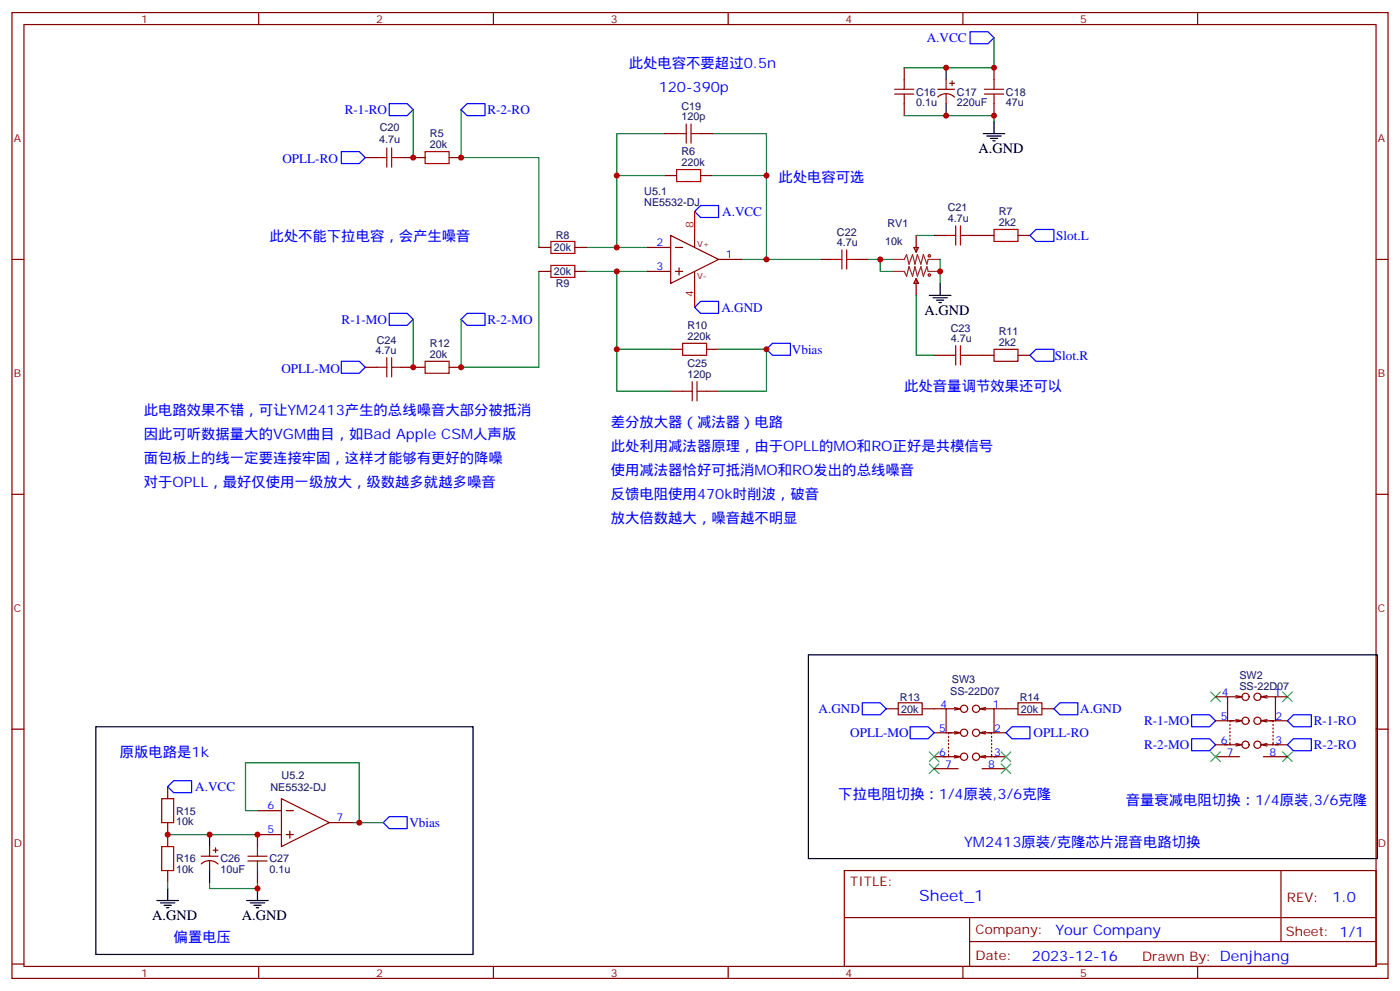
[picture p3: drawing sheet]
<svg xmlns="http://www.w3.org/2000/svg" width="412mm" height="292mm" viewBox="0 0 412 292" stroke-linecap="round" stroke-linejoin="round" font-family="sans-serif">
<g fill="none" stroke="#870000" stroke-width=".35">
<path d="M3.5 3.7h405.4v284.3h-405.4zM7.1 7.2h398.2v277.3h-398.2zM76.2 3.7v3.5M145.3 3.7v3.5M214.5 3.7v3.5M266.3 19.9v3.6M283.6 3.7v3.5M292.8 19.9v3.6M352.8 3.7v3.5M195.8 39.3h3.5M206.4 39.3h3.5M266.3 30.5v3.5"/>
<path d="M276.2 26.3h5M276.3 28.6a3.5 3.5 0 0 1 4.9 0M278.7 23.5v2.8M278.7 27.7v2.8M279.8 24.5h1.4M280.5 23.8v1.4M292.8 30.5v3.5M107.6 46.4h3.5M118.2 46.4h7M132.3 46.4h3.5M195.8 51.7h3.5M206.4 51.7h3.5"/>
<path d="M3.5 76.4h3.6M158.7 72.8h3.6M158.7 79.9h3.6M169.3 72.8h3.6M169.3 79.9h3.6M190.5 72.8h7.1M190.5 79.9h7.1M197.6 69.3l14.1 7.1-14.1 7zM199 72.8h2.1M199 79.9h2.1M200 78.8v2.2M204.6 69.3v3.5"/>
<path d="M204.6 79.9v3.5M211.7 76.4h7M241.7 76.4h3.5M252.2 76.4h3.6M269.2 72.8h1.4l-.7 1.5zM269.9 69.3v5M275.2 69.3h3.5M285.8 69.3h7M299.9 69.3h3.5M405.3 76.4h3.6M269.9 82l.7 1.4h-1.4zM269.9 82v5"/>
<path d="M107.6 108.1h3.5M118.2 108.1h7M132.3 108.1h3.5M197.6 115.2h3.5M197.6 102.8h3.5M208.1 115.2h3.6M208.1 102.8h3.6M275.2 104.6h3.5M285.8 104.6h7M299.9 104.6h3.5M3.5 145.5h3.6M405.3 145.5h3.6"/>
<path d="M3.5 214.7h3.6M261.1 208.7h3.5M271.6 208.7h7.1M275.2 215.7h5.3M279.4 216.8v.3M279.4 217.8v.4M279.4 218.9v.4M279.4 220v.3M281.2 215.4l1.7 .3-1.7 .4M281.2 208.3l1.7 .4M282.2 215.7h-2.8v.4M282.9 208.7h-4.2v7"/>
<path d="M282.9 208.7l-1.7 .3M288.6 208.7h4.2v7M288.6 208.7l1.7 .3M288.6 215.7l1.7 .4M289.3 215.7h2.8v.4M290.3 208.3l-1.7 .4M290.3 215.4l-1.7 .3M291 215.7h5.3M292.1 216.8v.3M292.1 217.8v.4M292.1 218.9v.4M292.1 220v.3"/>
<path d="M292.8 208.7h7.1M306.9 208.7h3.5M358.1 205.1h3.5M358.1 212.2h5.3M358.1 219.3h4.4M362.3 218.5v.8h2.8M362.3 213.3v.3M362.3 214.3v.4M362.3 215.4v.3M362.3 216.4v.4M362.3 217.5v.3M364.1 218.9l1.7 .4-1.7 .3"/>
<path d="M364.1 211.8l1.7 .4-1.7 .3M364.1 204.8l1.7 .3M365.1 212.2h-2.8v.3M365.8 205.1h-4.2v7.1M365.8 205.1l-1.7 .4M371.5 205.1h4.2v7.1M371.5 205.1l1.7 .4M371.5 212.2l1.7 .3M371.5 219.3l1.7 .3M372.2 212.2h2.8v.3M373.2 204.8l-1.7 .3M373.2 211.8l-1.7 .4"/>
<path d="M373.2 218.9l-1.7 .4M373.9 212.2h5.3M374.8 219.3h4.4M375 218.5v.8h-2.8M375 213.3v.3M375 214.3v.4M375 215.4v.3M375 216.4v.4M375 217.5v.3M375.7 205.1h3.5M405.3 214.7h3.6M49.4 231.6v3.5"/>
<path d="M75.8 238.7h7.1M82.9 235.1l14.1 7.1-14.1 7zM84.3 238.7h2.1M275.2 222.8h4.4M275.2 226.3h7M279.4 222.1v.7h2.8M279.4 221v.4M281.2 222.4l1.7 .4-1.7 .3M288.6 222.8l1.7 .3M289.3 226.3h7M290.3 222.4l-1.7 .4M291.9 222.8h4.4"/>
<path d="M292.1 222.1v.7h-2.8M292.1 221v.4M358.1 222.8h7M372.2 222.8h7M49.4 242.2v7M49.4 256.3v3.5M59.3 252.1h4.9M59.3 254.3a3.5 3.5 0 0 1 4.9 .1M61.7 249.2v2.9M61.7 253.5v2.8M62.8 250.3h1.4M63.5 249.6v1.4"/>
<path d="M75.8 256.3v3.5M82.9 245.7h-7.1v3.5M84.3 245.7h2.1M85.4 244.7v2.1M97 242.2h7.1M248.7 256.3h156.6v28.2h-156.6zM377.3 256.3v20.9M248.7 270.1h156.5M285.6 277.2h119.6M285.6 270.1v14.2M3.5 283.8h3.6M76.2 284.5v3.5"/>
<path d="M145.3 284.5v3.5M214.5 284.5v3.5M283.6 284.5v3.5M352.8 284.5v3.5M405.3 283.8h3.6"/>
<circle cx="284" cy="208.7" r="1.06"/>
<circle cx="284" cy="215.7" r="1.06"/>
<circle cx="287.5" cy="208.7" r="1.06"/>
<circle cx="287.5" cy="215.7" r="1.06"/>
<circle cx="366.9" cy="219.3" r="1.06"/>
<circle cx="366.9" cy="205.1" r="1.06"/>
<circle cx="366.9" cy="212.2" r="1.06"/>
<circle cx="370.4" cy="212.2" r="1.06"/>
<circle cx="370.4" cy="219.3" r="1.06"/>
<circle cx="370.4" cy="205.1" r="1.06"/>
<circle cx="284" cy="222.8" r="1.06"/>
<circle cx="287.5" cy="222.8" r="1.06"/>
</g>
<g fill="none" stroke="#00f" stroke-width=".35">
<path d="M285.8 9.3h5.2l1.8 1.8-1.8 1.8h-5.2zM114.7 30.5h5.2l1.8 1.8-1.8 1.7h-5.2zM137.6 30.5h5.3v3.5h-5.3l-1.8-1.7zM100.5 44.6h5.3l1.8 1.8-1.8 1.8h-5.3zM206.4 60.5h5.3v3.5h-5.3l-1.8-1.7zM303.4 69.3l1.8-1.7h5.2v3.5h-5.2zM114.7 92.3h5.2l1.8 1.7-1.8 1.8h-5.2zM135.8 94l1.8-1.7h5.3v3.5h-5.3zM204.6 90.5l1.8-1.8h5.3v3.6h-5.3zM100.5 106.4h5.3l1.8 1.7-1.8 1.8h-5.3zM225.8 102.8l1.7-1.7h5.3v3.5h-5.3zM303.4 104.6l1.8-1.8h5.2v3.6h-5.2z"/>
<path d="M254 206.9h5.3l1.8 1.8-1.8 1.7h-5.3zM268.1 214h5.3l1.8 1.7-1.8 1.8h-5.3zM298.1 214h5.3v3.5h-5.3l-1.8-1.8zM312.2 206.9h5.3v3.5h-5.3l-1.8-1.7zM351 210.4h5.3l1.8 1.8-1.8 1.8h-5.3zM351 217.5h5.3l1.8 1.8-1.8 1.7h-5.3zM379.2 219.3l1.8-1.8h5.3v3.5h-5.3zM381 210.4h5.3v3.6h-5.3l-1.8-1.8zM51.2 229.8h5.2v3.6h-5.2l-1.8-1.8zM114.7 240.4h5.2v3.5h-5.2l-1.8-1.7z"/>
</g>
<path d="M204.6 62.3v7M204.6 83.4v7.1" fill="none" stroke="#f00" stroke-width=".35"/>
<g fill="none" stroke="#a10000" stroke-width=".35">
<path d="M199.3 39.3h2.8M202.1 36.5v5.7M203.6 39.3h2.8M203.6 36.5v5.7M263.5 27.7h5.7M263.5 26.3h5.7M266.3 23.5v2.8M266.3 27.7v2.8M290 27.7h5.6M290 26.3h5.6M292.8 23.5v2.8M292.8 27.7v2.8"/>
<path d="M111.1 46.4h2.8M113.9 43.6v5.6M115.4 43.6v5.6M115.4 46.4h2.8M125.2 44.6h7.1v3.6h-7.1zM199.3 49.9h7.1v3.5h-7.1zM162.3 78.1h7v3.6h-7zM162.3 71.1h7v3.5h-7zM245.2 76.4h2.8M248 73.6v5.6M249.4 76.4h2.8M249.4 73.6v5.6"/>
<path d="M278.7 69.3h2.8M281.5 66.5v5.6M282.9 66.5v5.6M282.9 69.3h2.9M292.8 67.6h7.1v3.5h-7.1zM111.1 108.1h2.8M113.9 105.3v5.6M115.4 105.3v5.6M115.4 108.1h2.8M125.2 106.4h7.1v3.5h-7.1zM201.1 101.1h7v3.5h-7zM201.1 115.2h2.8"/>
<path d="M203.9 112.4v5.6M205.3 115.2h2.8M205.3 112.4v5.6M278.7 104.6h2.8M281.5 101.8v5.6M282.9 101.8v5.6M282.9 104.6h2.9M292.8 102.8h7.1v3.6h-7.1zM264.6 206.9h7v3.5h-7zM299.9 206.9h7v3.5h-7zM47.6 235.1h3.6v7.1h-3.6zM47.6 249.2h3.6v7.1h-3.6z"/>
<path d="M73 253.5h5.7M73 252.1h5.7M75.8 249.2v2.9M75.8 253.5v2.8"/>
<circle cx="273.8" cy="75.3" r=".35"/>
<circle cx="273.8" cy="81" r=".35"/>
</g>
<g fill="none" stroke="#008700" stroke-width=".35">
<path d="M292.8 11.1v8.8h-26.5M121.7 32.3v14.1M135.8 32.3v14.1h22.9v26.4M195.8 39.3h-14.1v12.4M209.9 39.3h15.9v12.4M266.3 34h26.5v1.8M195.8 51.7h-14.1v21.1M209.9 51.7h15.9v24.7h-7.1M158.7 79.9v28.2h-22.9v-14.1M172.9 72.8h17.6M172.9 79.9h17.6M181.7 79.9v35.3h15.9"/>
<path d="M225.8 76.4h15.9M255.8 76.4h7M259.3 76.4v3.5h3.5M269.9 69.3h5.3M276.9 76.4v7M121.7 94v14.1M269.9 87v17.6h5.3M181.7 102.8h15.9M211.7 102.8h14.1v12.4h-14.1M75.8 238.7h-3.5v-14.2h33.5v17.7M49.4 259.8v1.8M49.4 245.7h26.4"/>
<path d="M61.7 259.8v1.8h14.1v-1.8M104.1 242.2h8.8"/>
</g>
<g fill="none" stroke="#000" stroke-width=".35">
<path d="M278.7 19.9v3.6M278.7 30.5v3.5M289.6 39.3h6.4M292.8 35.8v3.5M290.7 40h4.2M291.7 40.7h2.2M292.5 41.5h.7M273.8 87h6.3M274.8 87.7h4.2M275.9 88.4h2.1M276.6 89.1h.7M276.9 83.4v3.6"/>
<path d="M238.1 192.8h167.6v60h-167.6zM28.2 214h111.1v67h-111.1zM61.7 245.7v3.5M61.7 256.3v3.5M46.2 265.1h6.4M47.3 265.8h4.2M48.3 266.5h2.1M49 267.2h.7M49.4 261.6v3.5M72.7 265.1h6.3M73.7 265.8h4.3M74.8 266.5h2.1"/>
<path d="M75.5 267.2h.7M75.8 261.6v3.5"/>
</g>
<g fill="none" stroke="#3c3" stroke-width=".35">
<path d="M356.7 203.7l2.8 2.9M359.5 203.7l-2.8 2.9M377.8 203.7l2.8 2.9M380.6 203.7l-2.8 2.9M273.8 224.9l2.8 2.8M273.8 221.4l2.8 2.8M276.6 224.9l-2.8 2.8M276.6 221.4l-2.8 2.8M294.9 224.9l2.8 2.8M294.9 221.4l2.8 2.8M297.7 224.9l-2.8 2.8M297.7 221.4l-2.8 2.8"/>
<path d="M356.7 221.4l2.8 2.8M359.5 221.4l-2.8 2.8M377.8 221.4l2.8 2.8M380.6 221.4l-2.8 2.8"/>
</g>
<path d="M262.8 76.4h3.5l.8-1.4 .7 2.8 1-2.8 .7 2.8 .7-2.8 1.1 2.8 .7-2.8 1 2.8 .4-1.4h3.5M262.8 79.9h3.5l.8 1.4 .7-2.8 1 2.8 .7-2.8 .7 2.8 1.1-2.8 .7 2.8 1-2.8 .4 1.4h3.5" fill="none" stroke="#8c2424" stroke-width=".35"/>
<g fill="#c00">
<circle cx="225.8" cy="51.7" r=".88"/>
<circle cx="181.7" cy="51.7" r=".88"/>
<circle cx="181.7" cy="72.8" r=".88"/>
<circle cx="49.4" cy="245.7" r=".88"/>
<circle cx="61.7" cy="245.7" r=".88"/>
<circle cx="75.8" cy="261.6" r=".88"/>
<circle cx="292.8" cy="34" r=".88"/>
<circle cx="292.8" cy="19.9" r=".88"/>
<circle cx="181.7" cy="79.9" r=".88"/>
<circle cx="181.7" cy="102.8" r=".88"/>
<circle cx="225.8" cy="102.8" r=".88"/>
<circle cx="75.8" cy="245.7" r=".88"/>
<circle cx="105.8" cy="242.2" r=".88"/>
<circle cx="121.7" cy="46.4" r=".88"/>
<circle cx="121.7" cy="108.1" r=".88"/>
<circle cx="135.8" cy="108.1" r=".88"/>
<circle cx="135.8" cy="46.4" r=".88"/>
<circle cx="276.9" cy="79.9" r=".88"/>
<circle cx="278.7" cy="19.9" r=".88"/>
<circle cx="278.7" cy="34" r=".88"/>
<circle cx="225.8" cy="76.4" r=".88"/>
<circle cx="259.3" cy="76.4" r=".88"/>
</g>
<text font-size="4.6" fill="#00f" x="270.8" y="265.3">Sheet_1</text>
<g font-size="4.2" fill="#00f">
<text x="185.2" y="19.9">此处电容不要超过0.5n</text>
<text x="194" y="27">120-390p</text>
<text x="229.3" y="53.4">此处电容可选</text>
<text x="79.4" y="71.1">此处不能下拉电容，会产生噪音</text>
<text x="266.3" y="115.2">此处音量调节效果还可以</text>
<text x="42.3" y="122.2">此电路效果不错，可让YM2413产生的总线噪音大部分被抵消</text>
<text x="179.9" y="125.8">差分放大器（减法器）电路</text>
<text x="42.3" y="129.3">因此可听数据量大的VGM曲目，如Bad Apple CSM人声版</text>
<text x="42.3" y="136.3">面包板上的线一定要连接牢固，这样才能够有更好的降噪</text>
<text x="179.9" y="132.8">此处利用减法器原理，由于OPLL的MO和RO正好是共模信号</text>
<text x="42.3" y="143.4">对于OPLL，最好仅使用一级放大，级数越多就越多噪音</text>
<text x="179.9" y="139.9">使用减法器恰好可抵消MO和RO发出的总线噪音</text>
<text x="179.9" y="146.9">反馈电阻使用470k时削波，破音</text>
<text x="179.9" y="154">放大倍数越大，噪音越不明显</text>
<text x="35.3" y="222.8">原版电路是1k</text>
<text x="246.9" y="235.1">下拉电阻切换：1/4原装,3/6克隆</text>
<text x="331.6" y="236.9">音量衰减电阻切换：1/4原装,3/6克隆</text>
<text x="284" y="249.2">YM2413原装/克隆芯片混音电路切换</text>
<text x="392.5" y="265.6">1.0</text>
<text x="310.9" y="275.1">Your Company</text>
<text x="51.2" y="277.5">偏置电压</text>
<text x="304" y="282.9">2023-12-16</text>
</g>
<g font-size="4.2">
<text x="288.2" y="45">A.GND</text>
<text x="272.3" y="92.6">A.GND</text>
<text x="44.8" y="270.8">A.GND</text>
<text x="71.3" y="270.8">A.GND</text>
</g>
<g font-size="3.9" fill="#00f">
<text x="273" y="12.4">A.VCC</text>
<text x="101.5" y="33.5">R-1-RO</text>
<text x="143.6" y="33.5">R-2-RO</text>
<text x="83.2" y="48">OPLL-RO</text>
<text x="212.7" y="63.5">A.VCC</text>
<text x="311.1" y="70.6">Slot.L</text>
<text x="100.6" y="95.3">R-1-MO</text>
<text x="143.6" y="95.3">R-2-MO</text>
<text x="212.5" y="91.8">A.GND</text>
<text x="233.3" y="104.2">Vbias</text>
<text x="310.8" y="105.9">Slot.R</text>
<text x="82.9" y="109.7">OPLL-MO</text>
<text x="241.1" y="209.9">A.GND</text>
<text x="318.2" y="209.9">A.GND</text>
<text x="337" y="213.4">R-1-MO</text>
<text x="387" y="213.4">R-1-RO</text>
<text x="250.5" y="217">OPLL-MO</text>
<text x="304.5" y="216.9">OPLL-RO</text>
<text x="337" y="220.5">R-2-MO</text>
<text x="387" y="220.5">R-2-RO</text>
<text x="57.5" y="232.9">A.VCC</text>
<text x="120.6" y="243.4">Vbias</text>
</g>
<g font-size="3.9" fill="#800">
<text x="250.5" y="260.9">TITLE:</text>
<text x="379.1" y="265.6">REV:</text>
<text x="287.4" y="275.1">Company:</text>
<text x="378.7" y="275.7">Sheet: 1/1</text>
<text x="287.4" y="282.8">Date:</text>
<text x="336.4" y="282.8">Drawn By: Denjhang</text>
</g>
<g font-size="3.2" fill="#800">
<text x="41.6" y="6.7">1</text>
<text x="110.8" y="6.7">2</text>
<text x="179.9" y="6.7">3</text>
<text x="249.1" y="6.7">4</text>
<text x="318.2" y="6.7">5</text>
<text x="4.1" y="41.8">A</text>
<text x="405.9" y="41.8">A</text>
<text x="4.1" y="110.9">B</text>
<text x="405.9" y="110.9">B</text>
<text x="4.1" y="180.1">C</text>
<text x="405.9" y="180.1">C</text>
<text x="4.1" y="249.2">D</text>
<text x="405.9" y="249.2">D</text>
<text x="41.6" y="287.5">1</text>
<text x="110.8" y="287.5">2</text>
<text x="179.9" y="287.5">3</text>
<text x="249.1" y="287.5">4</text>
<text x="318.2" y="287.5">5</text>
</g>
<g font-size="3.2" fill="#000080">
<text x="269.9" y="28.1">C16</text>
<text x="281.9" y="28.1">C17</text>
<text x="296.3" y="28.1">C18</text>
<text x="200.7" y="35.5">120p</text>
<text x="200.7" y="32.3">C19</text>
<text x="269.9" y="31.3">0.1u</text>
<text x="281.9" y="31.3">220uF</text>
<text x="296.3" y="31.3">47u</text>
<text x="111.8" y="38.7">C20</text>
<text x="126.7" y="40.4">R5</text>
<text x="111.7" y="42.2">4.7u</text>
<text x="126.7" y="43.6">20k</text>
<text x="200.7" y="45.6">R6</text>
<text x="200.7" y="48.9">220k</text>
<text x="189.8" y="57.3">U5.1</text>
<text x="189.8" y="60.5">NE5532-DJ</text>
<text x="279.2" y="65.4">4.7u</text>
<text x="279.2" y="62.2">C21</text>
<text x="294.2" y="63.3">R7</text>
<text x="163.7" y="70.5">R8</text>
<text x="246.5" y="69.5">C22</text>
<text x="261.4" y="66.9">RV1</text>
<text x="294.2" y="66.5">2k2</text>
<text x="163.1" y="74">20k</text>
<text x="246.5" y="72.5">4.7u</text>
<text x="260.7" y="72.2">10k</text>
<text x="163.1" y="81">20k</text>
<text x="163.7" y="84.6">R9</text>
<text x="111" y="101.2">C24</text>
<text x="202.5" y="100">220k</text>
<text x="202.5" y="96.8">R10</text>
<text x="280" y="100.7">4.7u</text>
<text x="280" y="97.7">C23</text>
<text x="294.2" y="101.8">2k2</text>
<text x="294.2" y="98.6">R11</text>
<text x="110.7" y="104.2">4.7u</text>
<text x="126.7" y="105.3">20k</text>
<text x="126.7" y="102.2">R12</text>
<text x="202.5" y="111.3">120p</text>
<text x="202.5" y="108.1">C25</text>
<text x="280.4" y="201">SW3</text>
<text x="365.1" y="203">SS-22D07</text>
<text x="365.1" y="200">SW2</text>
<text x="265.1" y="206.3">R13</text>
<text x="265.4" y="209.8">20k</text>
<text x="279.9" y="204.5">SS-22D07</text>
<text x="300.4" y="206.3">R14</text>
<text x="300.7" y="210">20k</text>
<text x="79.7" y="232.7">NE5532-DJ</text>
<text x="83" y="229.2">U5.2</text>
<text x="51.9" y="239.8">R15</text>
<text x="51.9" y="243">10k</text>
<text x="51.9" y="257.1">10k</text>
<text x="51.9" y="253.9">R16</text>
<text x="64.9" y="257.1">10uF</text>
<text x="64.9" y="253.9">C26</text>
<text x="79.4" y="257.1">0.1u</text>
<text x="79.4" y="253.9">C27</text>
</g>
<g font-size="3.2" fill="#f00">
<text x="204.3" y="67.2" transform="rotate(-90 204.3 67.2)">8</text>
<text x="204.3" y="87.6" transform="rotate(-90 204.3 87.6)">4</text>
</g>
<g font-size="3.2" fill="#00f">
<text x="193.4" y="72.5">2</text>
<text x="213.8" y="76">1</text>
<text x="193.4" y="79.6">3</text>
<text x="277" y="208.3">4</text>
<text x="292.5" y="208.3">1</text>
<text x="359.9" y="204.8">4</text>
<text x="375.4" y="204.8">1</text>
<text x="276.7" y="215.4">5</text>
<text x="292.8" y="215.4">2</text>
<text x="359.6" y="211.8">5</text>
<text x="375.7" y="211.8">2</text>
<text x="359.6" y="218.9">6</text>
<text x="375.7" y="218.9">3</text>
<text x="276.7" y="222.4">6</text>
<text x="278.4" y="226">7</text>
<text x="291" y="226">8</text>
<text x="292.8" y="222.4">3</text>
<text x="361.3" y="222.4">7</text>
<text x="373.9" y="222.4">8</text>
<text x="78.8" y="238.3">6</text>
<text x="78.8" y="245.4">5</text>
<text x="99.1" y="241.8">7</text>
</g>
<g font-size="2.5" fill="#800">
<text x="205.3" y="72.8">V+</text>
<text x="205.3" y="82">V-</text>
</g>
</svg>
